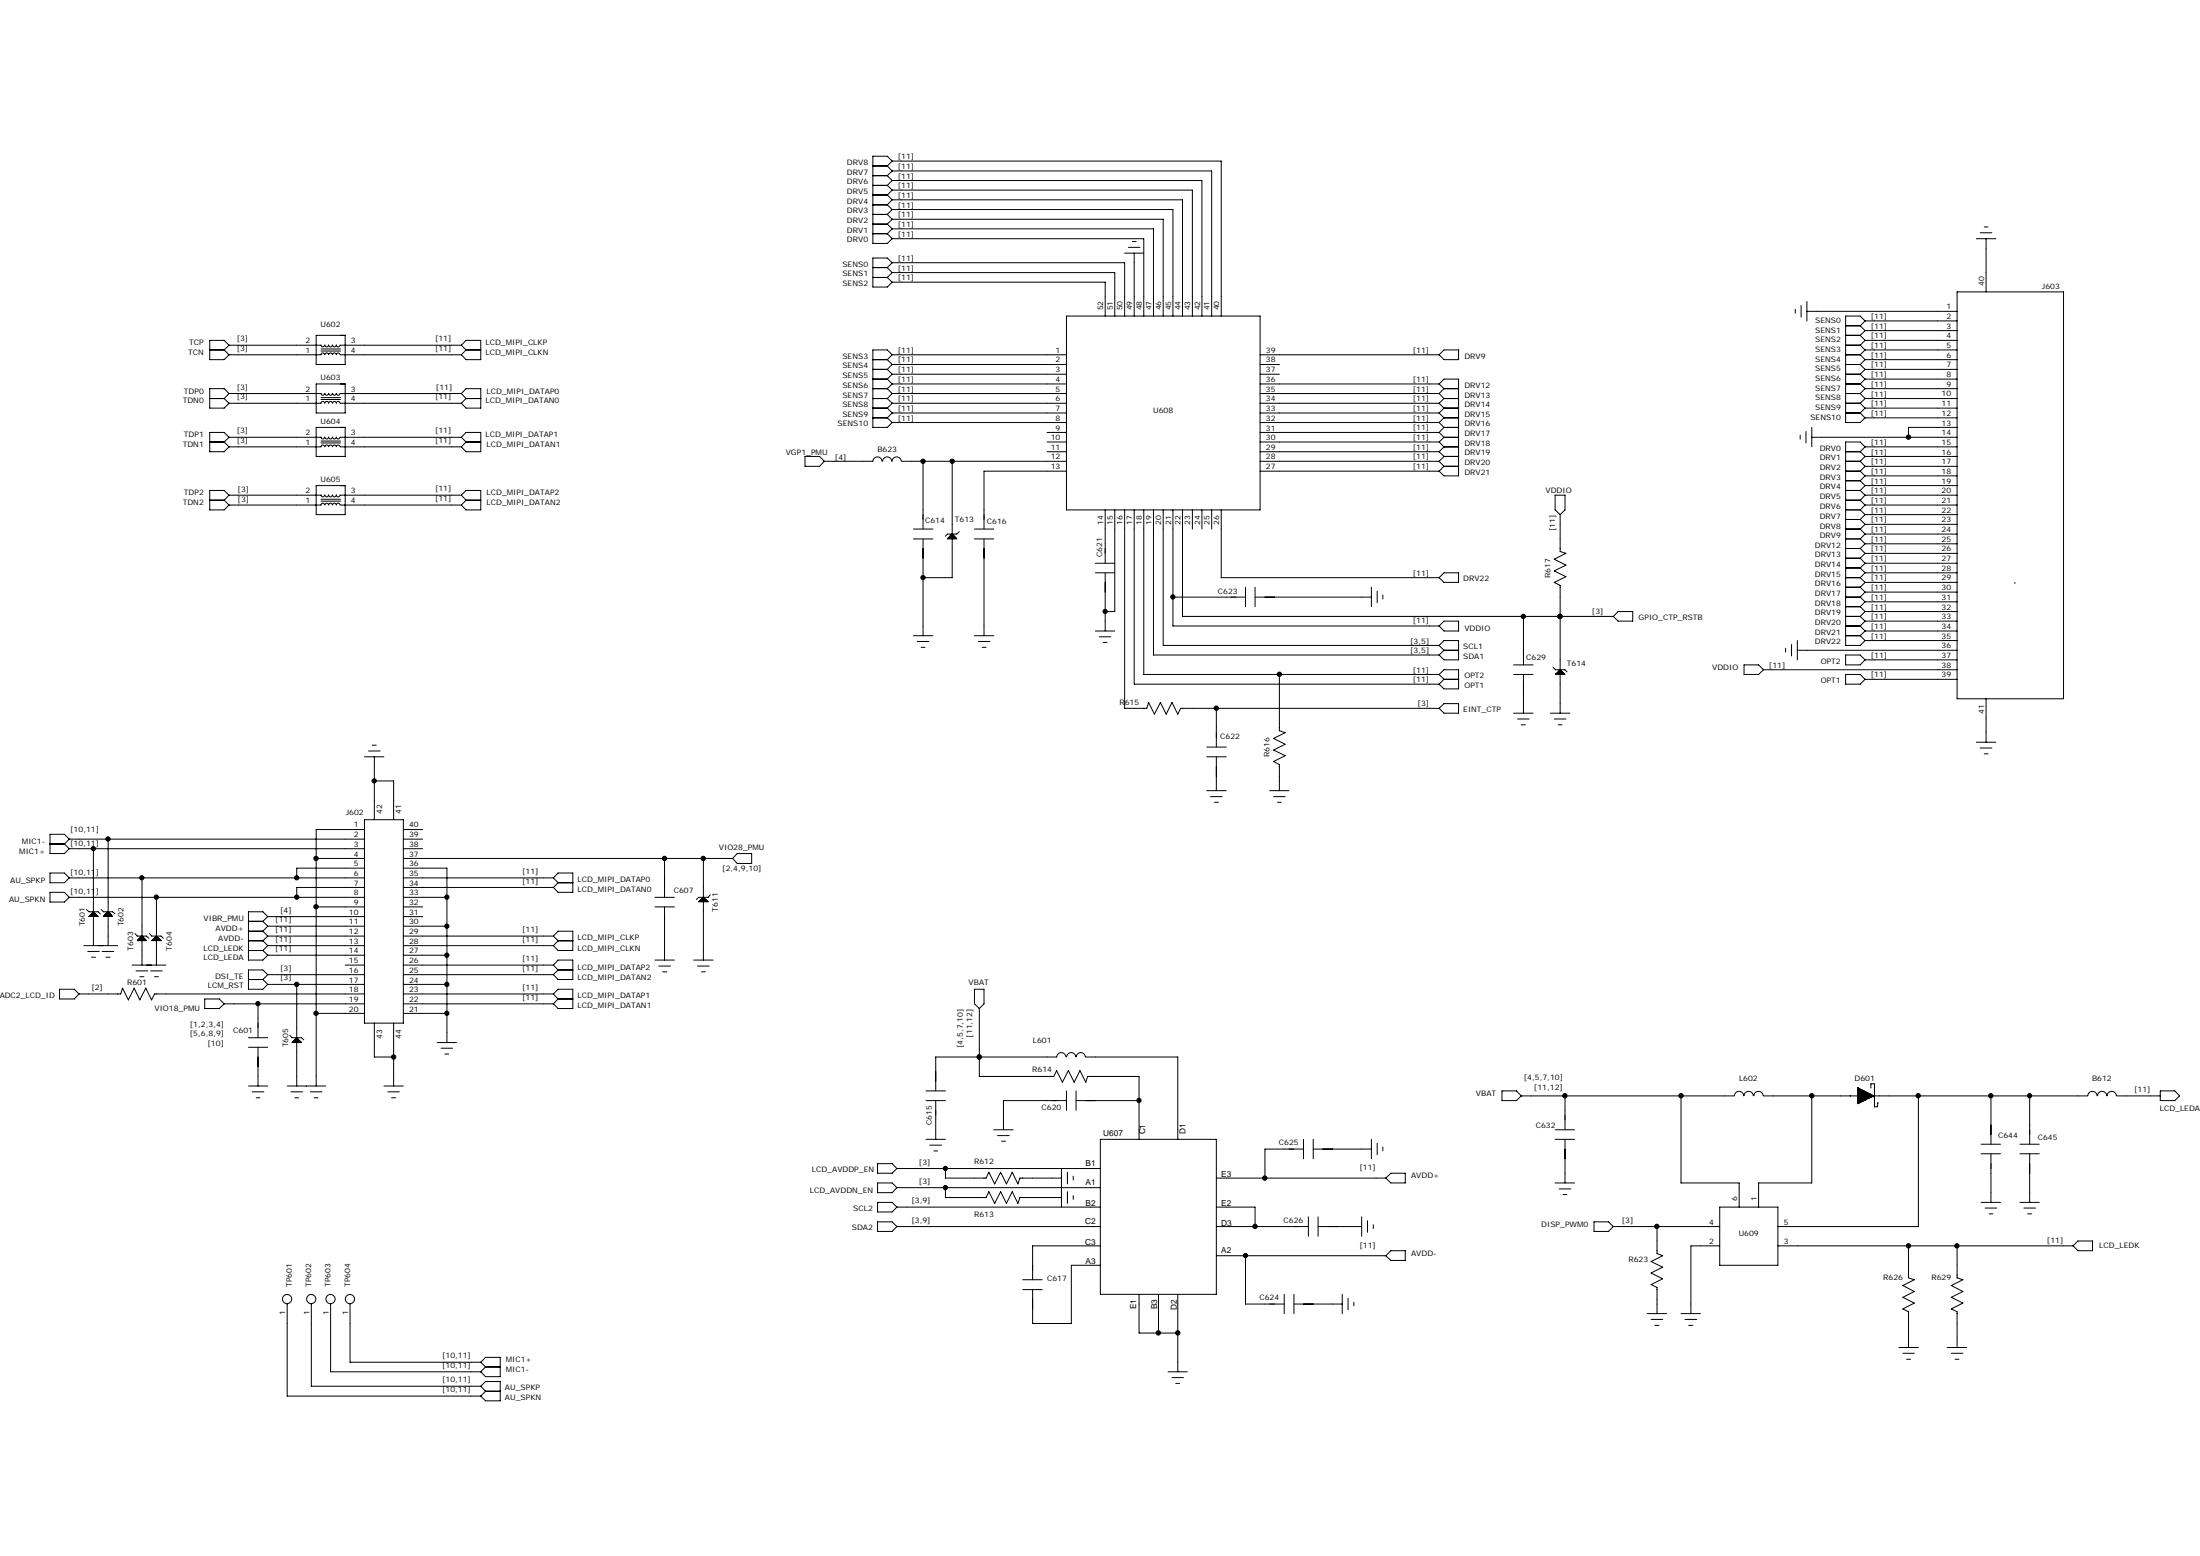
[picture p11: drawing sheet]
<svg xmlns="http://www.w3.org/2000/svg" width="297mm" height="210mm" viewBox="0 0 297 210" stroke-linecap="round" stroke-linejoin="round" font-family="sans-serif">
<g fill="none" stroke="#000" stroke-width=".14">
<path d="M117.9 37.4h1.9M117.9 36.1h1.9M117.9 31.5h1.9M117.9 30.2h1.9M117.9 28.9h1.9M117.9 27.6h1.9M117.9 26.3h1.9M117.9 25h1.9M117.9 23.7h1.9M117.9 22.4h1.9M119.8 37.4l.7 .7M119.8 36.1l.7 .7"/>
<path d="M119.8 31.5l.7 .7M119.8 30.2l.7 .7M119.8 28.9l.7 .7M119.8 27.6l.7 .7M119.8 26.3l.7 .7M119.8 25l.7 .7M119.8 23.7l.7 .7M119.8 22.4l.7 .7M120.5 38.1h28.7v4.6M120.5 36.8h30v5.9M120.5 35.5h31.3v7.2M120.5 32.2h33.9v10.5"/>
<path d="M120.5 30.9h35.2v11.8M120.5 29.6h36.6v13.1M120.5 28.3h37.9v14.4M120.5 27h39.2v15.7M120.5 25.7h40.5v17M120.5 24.4h41.8v18.3M120.5 23.1h43.1v19.6M120.5 21.7h44.4v21M120.5 21.7l-.7-.6h-1.9v11.8h1.9l.7-.7M120.5 35.5l-.7-.7h-1.9v3.9h1.9l.7-.6M120.5 36.8l-.7 .6M120.5 35.5l-.7 .6"/>
<path d="M120.5 30.9l-.7 .6M120.5 29.6l-.7 .6M120.5 28.3l-.7 .6M120.5 27l-.7 .6M120.5 25.7l-.7 .6M120.5 24.4l-.7 .6M120.5 23.1l-.7 .6M120.5 21.7l-.7 .7M151.8 34.2h2.6M152.4 33.4h1.5M152.9 32.6h.5M153.1 34.2v8.5"/>
<path d="M264.2 39.4h14.4v54.9h-14.4zM266.8 32.2h2.7M267.4 31.4h1.5M267.9 30.6h.5M268.2 32.2v7.2M28.3 59.6h2M28.3 47.2h2M28.3 53.8h2M30.3 47.2l.6 .7M30.3 53.8l.6 .6M30.3 59.6l.6 .7M30.9 59l-.6-.6h-2v2.6h2l.6-.7"/>
<path d="M30.9 46.6l-.6-.7h-2v2.6h2l.6-.6M30.9 53.1l-.6-.6h-2v2.6h2l.6-.7M30.9 46.6l-.6 .6M30.9 53.1l-.6 .7M30.9 59l-.6 .6M42.7 45.3h3.9v3.9h-3.9zM42.7 51.8h3.9v3.9h-3.9zM42.7 57.7h3.9v3.9h-3.9zM43.3 47.1h2.7M43.3 47.4h2.7M43.3 53.7h2.7M43.3 53.9h2.7"/>
<path d="M43.3 59.5h2.7M43.3 59.8h2.7M43.8 47.9l-.2-.3-.3 .3h-12.4M43.8 46.6l-.2 .2-.3-.2h-12.4M43.8 54.4l-.2-.2-.3 .2h-12.4M43.8 53.1l-.2 .2-.3-.2h-12.4M43.8 59l-.2 .2-.3-.2h-12.4M43.9 47.9l.2-.3 .3 .3M43.9 46.6l.2 .2 .3-.2M43.9 54.4l.2-.2 .3 .2M43.9 53.1l.2 .2 .3-.2M43.9 59l.2 .2 .3-.2"/>
<path d="M44.4 47.9l.2-.3 .3 .3M44.4 46.6l.2 .2 .3-.2M44.4 54.4l.2-.2 .3 .2M44.4 53.1l.2 .2 .3-.2M44.4 59l.2 .2 .3-.2M44.9 47.9l.2-.3 .3 .3M44.9 46.6l.2 .2 .3-.2M44.9 54.4l.2-.2 .3 .2M44.9 53.1l.2 .2 .3-.2M44.9 59l.2 .2 .3-.2M45.4 47.9l.3-.3 .2 .3M45.4 46.6l.3 .2 .2-.2"/>
<path d="M45.4 54.4l.3-.2 .2 .2M45.4 53.1l.3 .2 .2-.2M45.4 59l.3 .2 .2-.2M46 47.9h16.3M46 46.6h16.3M46 54.4h16.3M46 53.1h16.3M46 59h16.3M62.3 59l.6-.6h2v2.6h-2l-.6-.7M62.3 46.6l.6-.7h2v2.6h-2l-.6-.6M62.3 53.1l.6-.6h2v2.6h-2l-.6-.7M62.3 46.6l.6 .6"/>
<path d="M62.3 59l.6 .6M62.3 53.1l.6 .7M62.9 59.6h2M62.9 47.2h2M62.9 53.8h2M62.9 53.8l-.6 .6M62.9 47.2l-.6 .7M62.9 59.6l-.6 .7M117.9 48.5h1.9M117.9 49.8h1.9M117.9 51.2h1.9M117.9 52.5h1.9"/>
<path d="M117.9 53.8h1.9M117.9 55.1h1.9M117.9 56.4h1.9M119.8 48.5l.7 .7M119.8 49.8l.7 .7M119.8 51.2l.7 .6M119.8 52.5l.7 .6M119.8 53.8l.7 .6M119.8 55.1l.7 .6M119.8 56.4l.7 .6M120.5 49.2h23.5M120.5 47.9h23.5"/>
<path d="M120.5 55.7h23.5M120.5 51.8h23.5M120.5 54.4h23.5M120.5 53.1h23.5M120.5 47.9l-.7-.7h-1.9v10.5h1.9l.7-.7M120.5 50.5h23.5M120.5 57h23.5M120.5 47.9l-.7 .6M120.5 49.2l-.7 .6M120.5 50.5l-.7 .7M120.5 51.8l-.7 .7M120.5 53.1l-.7 .7"/>
<path d="M120.5 54.4l-.7 .7M120.5 55.7l-.7 .7M141.4 58.4h2.6M141.4 59.6h2.6M144 42.7h26.1v26.1h-26.1zM170.1 49.2h2.6M170.1 47.9h24.2M170.1 55.7h24.2M170.1 51.8h24.2M170.1 54.4h24.2M170.1 53.1h24.2M170.1 50.5h2.6"/>
<path d="M170.1 57h24.2M170.1 58.4h24.2M170.1 59.6h24.2M194.3 51.8l.7-.6h1.9v13h-1.9l-.7-.6M194.3 51.8l.7 .7M194.3 53.1l.7 .7M194.3 54.4l.7 .7M194.3 55.7l.7 .7M194.3 57l.7 .7M194.3 58.4l.7 .6M194.3 59.6l.7 .7M195 57.7h1.9"/>
<path d="M195 59h1.9M195 47.2h1.9v1.3h-1.9l-.7-.6zM195 52.5h1.9M195 53.8h1.9M195 55.1h1.9M195 56.4h1.9M195 52.5l-.7 .6M195 53.8l-.7 .6M195 55.1l-.7 .6M195 56.4l-.7 .6M195 57.7l-.7 .7M195 59l-.7 .6"/>
<path d="M242.4 41.7v.6M243.1 58.7v.6M243.2 41.2v1.6M243.8 58.2v1.6M244 42h20.2M244 40.7v2.6M244.6 59h19.6M244.6 57.7v2.6M249.2 49.2h2M249.2 45.3h2M249.2 47.9h2M249.2 46.6h2"/>
<path d="M249.2 55.7h2M249.2 51.8h2M249.2 54.4h2M249.2 53.1h2M249.2 50.5h2M249.2 44h2M251.2 55.7l.6 .7M251.2 54.4l.6 .7M251.2 53.1l.6 .7M251.2 51.8l.6 .7M251.2 50.5l.6 .7M251.2 49.2l.6 .6"/>
<path d="M251.2 47.9l.6 .6M251.2 46.6l.6 .6M251.2 45.3l.6 .6M251.2 44l.6 .6M251.8 43.3l-.6-.6h-2v14.3h2l.6-.6M251.8 43.3h12.4M251.8 44.6h12.4M251.8 45.9h12.4M251.8 47.2h12.4M251.8 48.5h12.4M251.8 49.8h12.4M251.8 51.2h12.4"/>
<path d="M251.8 52.5h12.4M251.8 53.8h12.4M251.8 55.1h12.4M251.8 56.4h12.4M251.8 55.1l-.6 .6M251.8 53.8l-.6 .6M251.8 52.5l-.6 .6M251.8 51.2l-.6 .6M251.8 49.8l-.6 .7M251.8 48.5l-.6 .7M251.8 47.2l-.6 .7M251.8 45.9l-.6 .7"/>
<path d="M251.8 44.6l-.6 .7M251.8 43.3l-.6 .7M264.2 57.7h-6.5v1.3M28.3 67.5h2M30.3 67.5l.6 .7M30.9 60.3h12.4M30.9 66.8h12.4M30.9 66.8l-.6-.6h-2v2.6h2l.6-.6M30.9 66.8l-.6 .7M42.7 65.5h3.9v3.9h-3.9zM43.3 60.3l.3-.3 .2 .3M43.3 66.8l.3 .3 .2-.3"/>
<path d="M43.3 67.4h2.7M43.3 67.6h2.7M43.8 68.1l-.2-.2-.3 .2-12.4 .1M43.9 60.3l.2-.3 .3 .3M43.9 68.1l.2-.2 .3 .2M43.9 66.8l.2 .3 .3-.3M44.4 60.3l.2-.3 .3 .3M44.4 68.1l.2-.2 .3 .2M44.4 66.8l.2 .3 .3-.3M44.9 60.3l.2-.3 .3 .3M44.9 68.1l.2-.2 .3 .2M44.9 66.8l.2 .3 .3-.3"/>
<path d="M45.4 60.3l.3-.3 .2 .3M45.4 68.1l.3-.2 .2 .2M45.4 66.8l.3 .3 .2-.3M46 60.3h16.3M46 68.2h16.3M46 66.8h16.3M62.3 66.8l.6-.6h2v2.6h-2l-.6-.6M62.3 66.8l.6 .7M62.9 67.5h2M62.9 67.5l-.6 .7M108.7 61.6h2l.6 .7-.6 .6h-2zM119.1 62.2a.62 .62 0 0 0-.6-.5 .62 .62 0 0 0-.6 .5l-6.6 .1"/>
<path d="M119.2 62.2a.62 .62 0 0 1 .6-.5 .62 .62 0 0 1 .6 .5M120.5 62.2a.62 .62 0 0 1 .6-.5 .62 .62 0 0 1 .6 .5M121.8 62.3h22.2M123.3 71.4h2.7M123.3 72.7h2.7M124.6 62.3v9.1M124.6 72.7v13.1M128 72.6h1.1v.1M128 72.6v.1M128.2 72.5h.7v.2M128.2 72.5v.2M128.3 72.3h.5v.4"/>
<path d="M128.3 72.3v.4M128.4 72.2h.3v.5M128.4 72.2v.5M128.6 72.1h.1M128.6 72.1l.6 .6h-1.3zM128.6 62.3v15.7h-4M129.5 71.8l-.3 .3h-1.3l-.3 .3M131.6 71.4h2.6M131.6 72.7h2.6M132.9 72.7v13.1M141.4 61h2.6M144 63.6h-11.1v7.8"/>
<path d="M147.9 76h2.6M147.9 77.3h2.6M149.2 68.8v7.2M149.2 77.3v7.9M150.5 68.8v13.7h-1.3M151.8 68.8v26.8h3l.3-.8 .8 1.6 .8-1.6 .8 1.6 .7-1.6 .8 1.6 .4-.8h34.9M153.1 68.8v23.5h41.2M154.4 68.8v22.2h39.9M155.7 68.8v19.6h38.6M157.1 68.8v18.3h37.2M158.4 68.8v15.7h35.9M159.7 68.8v14.4h58.1"/>
<path d="M161 68.8v2.6M162.3 68.8v2.6M163.6 68.8v2.6M164.9 68.8v9.2h29.4M168.2 79.2v2.7M169.5 79.2v2.7M170.1 61h24.2M170.1 62.3h24.2M170.1 63.6h24.2M185.2 79.2v2.7M185.9 79.8v1.5M194.3 61l.7 .6"/>
<path d="M194.3 62.3l.7 .6M195 61.6h1.9M195 60.3h1.9M195 77.3h1.9v1.3h-1.9l-.7-.6zM195 62.9h1.9M195 60.3l-.7 .7M195 61.6l-.7 .7M195 62.9l-.7 .7M210 66.8h1.3v2l-.7 .6-.6-.6zM210.6 69.4v5l.8 .3-1.6 .8 1.6 .8-1.6 .7 1.6 .8-1.6 .8 .8 .4v17.2M249.2 68.8h2M249.2 61h2"/>
<path d="M249.2 62.3h2M249.2 63.6h2M249.2 71.4h2M249.2 72.7h2M249.2 67.5h2M249.2 66.2h2M249.2 78h2M249.2 74h2M249.2 75.3h2M249.2 76.6h2M249.2 79.2h2M249.2 64.9h2"/>
<path d="M249.2 70.1h2M251.2 72.7l.6 .7M251.2 74l.6 .7M251.2 75.3l.6 .7M251.2 76.6l.6 .7M251.2 78l.6 .6M251.2 79.2l.6 .7M251.2 61l.6 .6M251.2 62.3l.6 .6M251.2 63.6l.6 .6M251.2 64.9l.6 .6M251.2 66.2l.6 .6"/>
<path d="M251.2 67.5l.6 .7M251.2 68.8l.6 .6M251.2 70.1l.6 .7M251.2 71.4l.6 .7M251.8 61.6h12.4M251.8 60.3h12.4M251.8 69.4h12.4M251.8 65.5h12.4M251.8 68.2h12.4M251.8 66.8h12.4M251.8 60.3l-.6-.7h-2v27.5h2l.6-.7M251.8 72.1h12.4"/>
<path d="M251.8 76h12.4M251.8 77.3h12.4M251.8 62.9h12.4M251.8 64.2h12.4M251.8 70.8h12.4M251.8 73.4h12.4M251.8 74.7h12.4M251.8 78.6h12.4M251.8 79.9h12.4M251.8 73.4l-.6 .6M251.8 74.7l-.6 .6M251.8 76l-.6 .6"/>
<path d="M251.8 77.3l-.6 .7M251.8 78.6l-.6 .6M251.8 79.9l-.6 .7M251.8 60.3l-.6 .7M251.8 61.6l-.6 .7M251.8 62.9l-.6 .7M251.8 64.2l-.6 .7M251.8 65.5l-.6 .7M251.8 66.8l-.6 .7M251.8 68.2l-.6 .6M251.8 69.4l-.6 .7M251.8 70.8l-.6 .6"/>
<path d="M251.8 72.1l-.6 .6M272.1 78.6h.1M123.3 85.8h2.7M123.8 86.6h1.6M124.4 87.4h.5M131.6 85.8h2.6M132.1 86.6h1.5M132.6 87.4h.5M147.9 85.2h2.6M148.4 85.9h1.6M148.9 86.7h.6M158.4 80.6h9.8"/>
<path d="M164.2 95.6v5.2M169.5 80.6h15.7M172.7 91v7.6l.8 .3-1.5 .8 1.5 .7-1.5 .8 1.5 .8-1.5 .8 .7 .4v3.5M186.7 80.3v.5M194.3 91l.7-.6h1.9v2.6h-1.9l-.7-.7M194.3 87.1l.7-.7h1.9v2.6h-1.9l-.7-.6M194.3 95.6l.7-.6h1.9v1.2h-1.9zM194.3 87.1l.7 .7M194.3 91l.7 .7M195 83.8h1.9v1.4h-1.9l-.7-.7zM195 87.8h1.9M195 91.7h1.9"/>
<path d="M195 87.8l-.7 .6M195 91.7l-.7 .6M204.4 91h2.6M204.4 89.7h2.6M204.4 96.2h2.6M204.9 97h1.6M205.4 97.8h.5M205.7 83.2v6.5M205.7 91v5.2M209.3 96.2h2.7M209.7 90l.3 .4h1.3l.3 .3M209.8 97h1.6"/>
<path d="M210 91l.6-.6 .7 .6zM210.1 91v-.1h1.1v.1M210.3 91v-.2h.7v.2M210.4 91v-.4h.5v.4M210.4 97.8h.5M210.5 91v-.5h.3v.5M210.6 90.4h.1M218.5 82.5h1.9v1.3h-1.9l-.7-.6zM235.5 89.7h1.9l.7 .7-.7 .6h-1.9zM238.1 90.4h26.1M241.1 87.5v.5M241.9 87v1.5"/>
<path d="M242.7 87.8h21.5M242.7 86.4v2.6M249.2 91h2l.6 .7-.6 .6h-2zM249.2 88.4h2l.6 .6-.6 .7h-2zM249.2 80.6h2M249.2 85.8h2M249.2 83.2h2M249.2 81.9h2M249.2 84.5h2M251.2 80.6l.6 .6M251.2 81.9l.6 .6M251.2 83.2l.6 .6"/>
<path d="M251.2 84.5l.6 .7M251.2 85.8l.6 .6M251.8 81.2h12.4M251.8 82.5h12.4M251.8 83.8h12.4M251.8 85.2h12.4M251.8 86.4h12.4M251.8 89h12.4M251.8 91.7h12.4M251.8 81.2l-.6 .7M251.8 82.5l-.6 .7M251.8 83.8l-.6 .7"/>
<path d="M251.8 85.2l-.6 .6M268.2 94.3v5.9M6.7 117.8h2l.7 .7-.7 .6h-2zM6.7 113.9h2M8.7 113.9l.7 .6M9.4 113.2h39.8M9.4 114.5h39.8M9.4 118.5h39.8M9.4 113.2l-.7 .7M9.4 113.2l-.7-.6h-2v2.6h2l.7-.7M12.6 114.5v13.1M14.6 113.2v14.4"/>
<path d="M19.2 118.5v11.7M42.7 115.8h6.5M49.2 117.2h-9.1v1.3M49.2 119.8h-9.1v1.3M49.2 112h-6.5v34.6M49.2 110.6h5.3v27.5h-5.3zM49.2 102.1h2.6M49.8 101.3h1.5M50.3 100.6h.5M50.5 105.4h2.6v5.2M50.5 102.1v8.5M54.5 117.2h5.8v7.8"/>
<path d="M54.5 112h2.6M54.5 113.2h2.6M54.5 114.5h2.6M54.5 115.8h44.4M54.5 118.5h20.2M54.5 119.8h20.2M74.7 118.5l.7-.7h1.9v2.6h-1.9l-.7-.6M74.7 118.5l.7 .6M75.4 119.1h1.9M75.4 119.1l-.7 .7M89.7 115.8v5.3M95 115.8v5.9"/>
<path d="M99.5 115.2h2v1.3h-2l-.6-.7zM162.9 100.8h2.7M162.9 102.1h2.7M162.9 106.7h2.7M163.4 107.5h1.6M164 108.3h.5M164.2 102.1v4.6M171.4 106.7h2.6M172 107.5h1.5M172.5 108.3h.5M266.8 100.2h2.7M267.4 100.9h1.5"/>
<path d="M267.9 101.7h.5M6.7 120.4h2l.7 .7-.7 .6h-2zM8 133.5h2l.7 .6-.7 .7h-2zM9.4 121.1h39.8M10.7 134.1h5.6l.2-.8 .8 1.6 .8-1.6 .8 1.6 .8-1.6 .8 1.6 .4-.8h28.3M11.3 127.6h4.6M11.7 122.7l.3 .3h1.2l.3 .3M11.9 128.4h1.5M12.1 123.7v-.1h1v.1M12.2 123.7v-.3h.8v.3M12.4 123.7v-.4h.5v.4M12.4 129.2h.5"/>
<path d="M12.5 123.7v-.5h.3v.5M12.6 123h.1M12.6 123l.6 .7h-1.2zM13.6 122.7l.4 .3h1.2l.3 .3M13.8 128.4h1.6M14 123.7l.6-.7 .6 .7zM14.1 123.7v-.1h1v.1M14.2 123.7v-.3h.8v.3M14.3 123.7v-.4h.6v.4M14.3 129.2h.6M14.4 123.7v-.5h.3v.5M14.6 123h.1"/>
<path d="M17.8 130.2h4.6M18.2 126l.3 .3h1.3l.3 .3M18.4 131h1.6M18.5 126.9l.7-.6 .6 .6zM18.6 126.9v-.1h1.1v.1M18.8 126.9v-.2h.8v.2M18.9 126.9v-.3h.5v.3M18.9 131.8h.5M19 126.9v-.5h.3v.5M19.2 126.3h.1M20.2 126l.3 .3h1.3l.3 .3M20.3 131h1.6"/>
<path d="M20.5 126.9l.6-.6 .7 .6zM20.6 126.9v-.1h1v.1M20.7 126.9v-.2h.8v.2M20.9 126.9v-.3h.5v.3M20.9 131.8h.5M21 126.9v-.5h.2v.5M21.1 126.3h.1M21.1 121.1v9.1M27.6 134.8h2l.7 .7-.7 .6h-2zM30.3 135.5h18.9M33.5 127h2M33.5 132.2h2"/>
<path d="M33.5 128.3h2M33.5 125.7h2M33.5 124.3h2M34.8 135.5v4.5M35.5 132.2l.6 .6M35.5 124.3l.6 .7M35.5 125.7l.6 .6M35.5 127l.6 .6M35.5 128.3l.6 .6M36.1 123.7h13.1M36.1 125h13.1M36.1 126.3h13.1"/>
<path d="M36.1 127.6h13.1M36.1 128.9h13.1M36.1 131.5h13.1M36.1 132.8h13.1M36.1 123.7l-.6-.7h-2v6.6h2l.6-.7M36.1 131.5l-.6-.6h-2v2.6h2l.6-.7M36.1 131.5l-.6 .7M36.1 123.7l-.6 .6M36.1 125l-.6 .7M36.1 126.3l-.6 .7M36.1 127.6l-.6 .7M39.1 139.7l.3 .3h1.3l.3 .3"/>
<path d="M40.1 132.8v13.8M42.7 122.4h6.5M42.7 136.8h6.5M46.6 130.2h2.6M50.5 138.1v4.5h2.6M53.1 138.1v8.5M54.5 122.4h2.6M54.5 121.1h5.8M54.5 134.1h20.2M54.5 123.7h2.6M54.5 125h5.8M54.5 126.3h20.2"/>
<path d="M54.5 127.6h20.2M54.5 128.9h5.8M54.5 130.2h20.2M54.5 131.5h20.2M54.5 132.8h5.8M54.5 135.5h20.2M54.5 136.8h5.8M60.3 125v15.7M74.7 130.2l.7-.6h1.9v2.6h-1.9l-.7-.7M74.7 126.3l.7-.6h1.9v2.6h-1.9l-.7-.7M74.7 134.1l.7-.6h1.9v2.6h-1.9l-.7-.6M74.7 130.2l.7 .7"/>
<path d="M74.7 126.3l.7 .7M74.7 134.1l.7 .7M75.4 127h1.9M75.4 130.9h1.9M75.4 130.9l-.7 .6M75.4 127l-.7 .6M75.4 134.8h1.9M75.4 134.8l-.7 .7M88.4 122.4h2.7M88.4 121.1h2.7M88.4 129.6h2.7M88.9 130.4h1.6"/>
<path d="M89.5 131.1h.5M89.7 122.4v7.2M93.7 129.6h2.6M94.2 130.4h1.6M94.3 121.7l.7-.6 .6 .6zM94.5 121.6h1v.1M94.5 121.6v.1M94.6 121.5h.8v.2M94.6 121.4v.3M94.7 121.3h.5v.4M94.7 121.3v.4M94.7 131.1h.5"/>
<path d="M94.8 121.2h.3v.5M94.8 121.2v.5M95 121.1h.1M95 121.7v7.9M95.9 120.8l-.3 .3h-1.3l-.3 .3M131.6 133.5h1.3v2l-.7 .6-.6-.6zM132.2 136.1v9.2h10.1l.4-.8 .7 1.5 .8-1.5 .8 1.5 .8-1.5 .8 1.5 .3-.7h6.9v8.5M33.5 140h2.6M33.5 141.3h2.6M33.5 146.6h2.6M34.1 147.3h1.5M34.6 148.1h.5"/>
<path d="M34.8 141.3v5.3M38.8 146.6h5.2M39.3 147.3h1.5M39.5 140.7v-.2h1.1v.2M39.7 140.7v-.3h.7v.3M39.8 140.7v-.4h.5v.4M39.8 148.1h.5M39.9 140.7v-.5h.3v.5M40.1 140h.1M40.1 140l.6 .7h-1.3zM41.9 147.3h1.6M42.4 148.1h.5"/>
<path d="M51.8 146.6h2.7M52.4 147.3h1.5M52.9 148.1h.5M59 140.7h2.6M59.6 141.5h1.5M60.1 142.2h.5M118.5 159.6h2l.6 .7-.6 .7h-2zM118.5 157h2l.6 .7-.6 .6h-2zM121.1 157.7h27.5M125 153.8h2.7M125 148.5h2.7M125 147.2h2.7"/>
<path d="M125.5 154.5h1.6M126.1 155.3h.5M126.3 148.5v5.3M127.7 157.7v1.3h5.4l.4-.8 .8 1.6 .8-1.6 .8 1.6 .8-1.6 .7 1.6 .3-.8h5.6M134.2 152.5h2.6M134.7 153.2h1.6M135.2 154h.6M142.7 142.6h-16.4v4.6M142.7 142.6a.62 .62 0 0 1 .6-.6 .62 .62 0 0 1 .6 .6M143.3 157.7v5.2M144 148.5h-8.5v4M144 147.2v2.6"/>
<path d="M144 142.6a.62 .62 0 0 1 .6-.6 .62 .62 0 0 1 .6 .6M144.1 158.2v1.6M144.9 158.7v.5M145.3 148.5h8.5M145.3 147.2v2.6M145.3 142.6a.62 .62 0 0 1 .6-.6 .62 .62 0 0 1 .6 .6M146.6 142.6h12.4v11.2M148.6 153.8h15.6v20.9h-15.6zM164.2 159h22.9M176 155.1h-5.2v3.9M176 153.8v2.6M177.3 155.1h7.9"/>
<path d="M177.3 153.8v2.6M185.2 153.8v2.6M185.9 154.3v1.5M186.7 154.8v.5M187.1 159l.7-.7h1.9v1.3h-1.9zM202.8 147.2h1.9l.7 .7-.7 .6h-1.9zM205.4 147.9h28.8M210 152.5h2.6M210 153.8h2.6M210 159.6h2.6M211.3 147.9v4.6M211.3 153.8v5.8"/>
<path d="M227 147.9v11.7h7.8v3.3M234.2 147.9a.63 .63 0 0 1 .6-.6 .63 .63 0 0 1 .6 .6M235.5 147.9a.63 .63 0 0 1 .6-.6 .63 .63 0 0 1 .6 .6M236.8 147.9a.63 .63 0 0 1 .6-.6 .63 .63 0 0 1 .7 .6M238.1 147.9h12.7M244.6 147.9v11.7h-7.2v3.3M252.9 147.9h.8M253 146.3h-.4v.5M253.1 146.3v3.1M253.6 148.8h-.1v.6h-.3M259 147.9v17.6h-19M267.5 155.7h2.6"/>
<path d="M267.5 154.4h2.6M268.8 147.9v6.5M268.8 155.7v6.6M272.7 155.7h2.6M272.7 154.4h2.6M274 147.9v6.5M274 155.7v6.6M283.1 147.9a.63 .63 0 0 0-.6-.6 .63 .63 0 0 0-.6 .6h-28.1M283.2 147.9a.63 .63 0 0 1 .6-.6 .63 .63 0 0 1 .7 .6M284.5 147.9a.63 .63 0 0 1 .6-.6 .63 .63 0 0 1 .6 .6M285.8 147.9h5.9M291.7 147.2h1.9l.7 .7-.7 .6h-1.9z"/>
<path d="M38.8 176v12.4h26.1M42 176v11.1h22.9M44.6 176v9.1h20.3M47.3 176v7.8h17.6M118.5 162.3h2l.6 .6-.6 .7h-2zM118.5 164.9h2l.6 .6-.6 .7h-2zM121.1 162.9h27.5M121.1 165.5h27.5M121.1 160.3h27.5M127.7 160.3v1.3h5.4l.4-.8 .8 1.6 .8-1.6 .8 1.6 .8-1.6 .7 1.6 .3-.8h5.6M138.1 172.7h2.6M138.1 174h2.6"/>
<path d="M144.1 160.8v1.6M144.9 161.4v.5M148.6 170.8h-4v7.8h-5.2v-4.6M148.6 168.1h-9.2v4.6M153.8 174.7v5.2h5.2M156.4 174.7v5.2M159 174.7v10.4M164.2 165.5h12.5M164.2 162.9h5.3v2.6M164.2 169.5h22.9M168.2 169.5v6.5h5.2M173.4 174.7v2.6"/>
<path d="M174.7 176h6.5M174.7 174.7v2.6M176.7 164.2v2.6M178 165.5h5.9M178 164.2v2.6M181.2 174.7v2.6M182 175.2v1.6M182.8 175.7v.5M183.9 164.2v2.6M184.6 164.7v1.6M185.4 165.3v.5M187.8 168.8h1.9v1.3h-1.9l-.7-.6z"/>
<path d="M210.5 160.4h1.6M211 161.2h.6M215.2 164.9h2l.6 .6-.6 .7h-2zM217.8 165.5h14.4M222.4 177.3h2.6M222.9 178.1h1.6M223.4 178.9h.6M223.7 165.5v3.7l.8 .3-1.6 .7 1.6 .8-1.6 .8 1.6 .8-1.6 .8 .8 .3v3.6M227 177.3h2.6M227.5 178.1h1.6M228 178.9h.6M232.2 162.9h7.8v7.9h-7.8z"/>
<path d="M232.2 168.1h-3.9v9.2M240 168.1h39.9M257.7 168.1v4.3l.8 .3-1.6 .8 1.6 .8-1.6 .8 1.6 .8-1.6 .7 .8 .4v4.8M264.2 168.1v4.3l.8 .3-1.5 .8 1.5 .8-1.5 .8 1.5 .8-1.5 .7 .7 .4v4.8M267.5 162.3h2.6M268 163h1.6M268.6 163.8h.5M272.7 162.3h2.6M273.3 163h1.5M273.8 163.8h.5M280.6 167.5h1.9v1.3h-1.9l-.7-.7zM64.9 183.8l.6 .7"/>
<path d="M64.9 183.8l.6-.6h2v2.6h-2l-.6-.7M64.9 187.1l.6-.7h2v2.6h-2l-.6-.6M64.9 187.1l.6 .6M65.5 184.5h2M65.5 184.5l-.6 .6M65.5 187.7h2M65.5 187.7l-.6 .7M157.7 185.1h2.6M158.2 185.9h1.6M158.7 186.7h.6M256.4 181.8h2.6M256.9 182.6h1.6"/>
<path d="M257.4 183.4h.6M262.9 181.8h2.6M263.5 182.6h1.5M264 183.4h.5"/>
<circle cx="38.8" cy="175.3" r=".62"/>
<circle cx="42" cy="175.3" r=".62"/>
<circle cx="44.6" cy="175.3" r=".62"/>
<circle cx="47.3" cy="175.3" r=".62"/>
</g>
<g fill="none" stroke="#000" stroke-width=".17">
<path d="M250.8 146.8l2.1 1.1-2.1 1zM250.8 148.8h.4M250.8 148.6h.7M250.8 148.4h1.1M250.8 148.2h1.4M250.8 148h1.8M250.8 147.8h2.1M250.8 147.7h1.8M250.8 147.5h1.4M250.8 147.3h1v1.1M250.8 147.1h.6M250.8 146.9h.3"/>
<path d="M250.9 146.8v2.1M251.1 147v1.8M251.3 147v1.7M251.5 147.2v1.4M251.6 147.2v1.3M252 147.4v.9M252.2 147.5v.7M252.4 147.6v.6M252.6 147.7v.4M252.7 147.8v.2M252.9 147.9h.1"/>
</g>
<g fill="#000" stroke="#000" stroke-width=".14">
<circle cx="257.7" cy="59" r=".3"/>
<circle cx="124.6" cy="62.2" r=".3"/>
<circle cx="124.6" cy="77.9" r=".29"/>
<circle cx="128.6" cy="62.2" r=".3"/>
<circle cx="149.2" cy="82.5" r=".29"/>
<circle cx="158.3" cy="80.6" r=".29"/>
<circle cx="164.2" cy="95.6" r=".3"/>
<circle cx="172.7" cy="91" r=".3"/>
<circle cx="205.7" cy="83.2" r=".3"/>
<circle cx="210.6" cy="83.2" r=".3"/>
<circle cx="12.6" cy="114.5" r=".29"/>
<circle cx="14.6" cy="113.2" r=".3"/>
<circle cx="19.2" cy="118.5" r=".29"/>
<circle cx="40.1" cy="118.5" r=".29"/>
<circle cx="42.7" cy="115.8" r=".3"/>
<circle cx="50.5" cy="105.4" r=".29"/>
<circle cx="89.7" cy="115.8" r=".3"/>
<circle cx="95" cy="115.8" r=".3"/>
<circle cx="21.1" cy="121.1" r=".29"/>
<circle cx="34.8" cy="135.4" r=".29"/>
<circle cx="40.1" cy="121.1" r=".3"/>
<circle cx="40.1" cy="132.8" r=".3"/>
<circle cx="42.7" cy="122.4" r=".3"/>
<circle cx="42.7" cy="136.7" r=".29"/>
<circle cx="60.3" cy="125" r=".29"/>
<circle cx="60.3" cy="121.1" r=".29"/>
<circle cx="60.3" cy="132.8" r=".29"/>
<circle cx="60.3" cy="128.9" r=".29"/>
<circle cx="60.3" cy="136.7" r=".29"/>
<circle cx="53.1" cy="142.6" r=".3"/>
<circle cx="127.6" cy="157.7" r=".29"/>
<circle cx="132.2" cy="142.6" r=".29"/>
<circle cx="153.8" cy="148.5" r=".29"/>
<circle cx="170.8" cy="159" r=".3"/>
<circle cx="211.3" cy="147.9" r=".3"/>
<circle cx="227" cy="147.9" r=".3"/>
<circle cx="244.6" cy="147.9" r=".3"/>
<circle cx="259" cy="147.9" r=".3"/>
<circle cx="268.8" cy="147.9" r=".3"/>
<circle cx="274" cy="147.9" r=".29"/>
<circle cx="127.6" cy="160.3" r=".29"/>
<circle cx="156.4" cy="179.9" r=".3"/>
<circle cx="159" cy="179.9" r=".3"/>
<circle cx="168.2" cy="169.4" r=".3"/>
<circle cx="169.5" cy="165.5" r=".3"/>
<circle cx="223.7" cy="165.5" r=".3"/>
<circle cx="257.7" cy="168.1" r=".3"/>
<circle cx="264.2" cy="168.1" r=".3"/>
</g>
<g font-size="1.1">
<text x="148.9" y="153.2">U607</text>
<text x="154.6" y="153.1" transform="rotate(-90 154.6 153.1)">C1</text>
<text x="160.1" y="153" transform="rotate(-90 160.1 153)">D1</text>
<text x="146.6" y="159.9">A1</text>
<text x="146.6" y="157.3">B1</text>
<text x="164.9" y="158.9">E3</text>
<text x="146.5" y="168">C3</text>
<text x="146.5" y="165.1">C2</text>
<text x="146.6" y="162.8">B2</text>
<text x="164.9" y="162.8">E2</text>
<text x="164.9" y="165.4">D3</text>
<text x="146.6" y="170.6">A3</text>
<text x="164.9" y="169">A2</text>
<text x="153.4" y="176.7" transform="rotate(-90 153.4 176.7)">E1</text>
<text x="156.2" y="176.7" transform="rotate(-90 156.2 176.7)">B3</text>
<text x="158.9" y="176.7" transform="rotate(-90 158.9 176.7)">D2</text>
</g>
<g font-size="1">
<text x="114.4" y="23.6">DRV7</text>
<text x="114.4" y="22.3">DRV8</text>
<text x="121.2" y="22.8">[11]</text>
<text x="121.2" y="21.5">[11]</text>
<text x="114.4" y="28.8">DRV3</text>
<text x="114.4" y="27.5">DRV4</text>
<text x="114.4" y="26.2">DRV5</text>
<text x="114.4" y="24.9">DRV6</text>
<text x="121.2" y="29.3">[11]</text>
<text x="121.2" y="28">[11]</text>
<text x="121.2" y="26.7">[11]</text>
<text x="121.2" y="25.4">[11]</text>
<text x="121.2" y="24.1">[11]</text>
<text x="113.7" y="36">SENS0</text>
<text x="114.4" y="32.7">DRV0</text>
<text x="114.4" y="31.4">DRV1</text>
<text x="114.4" y="30.1">DRV2</text>
<text x="121.2" y="35.2">[11]</text>
<text x="121.2" y="31.9">[11]</text>
<text x="121.2" y="30.6">[11]</text>
<text x="113.7" y="38.6">SENS2</text>
<text x="113.7" y="37.3">SENS1</text>
<text x="121.2" y="37.8">[11]</text>
<text x="121.2" y="36.5">[11]</text>
<text x="148.9" y="41.9" transform="rotate(-90 148.9 41.9)">52</text>
<text x="150.3" y="41.9" transform="rotate(-90 150.3 41.9)">51</text>
<text x="151.6" y="41.9" transform="rotate(-90 151.6 41.9)">50</text>
<text x="152.9" y="41.9" transform="rotate(-90 152.9 41.9)">49</text>
<text x="154.2" y="41.9" transform="rotate(-90 154.2 41.9)">48</text>
<text x="155.5" y="41.9" transform="rotate(-90 155.5 41.9)">47</text>
<text x="156.8" y="41.9" transform="rotate(-90 156.8 41.9)">46</text>
<text x="158.1" y="41.9" transform="rotate(-90 158.1 41.9)">45</text>
<text x="159.4" y="41.9" transform="rotate(-90 159.4 41.9)">44</text>
<text x="160.7" y="41.9" transform="rotate(-90 160.7 41.9)">43</text>
<text x="162" y="41.9" transform="rotate(-90 162 41.9)">42</text>
<text x="163.3" y="41.9" transform="rotate(-90 163.3 41.9)">41</text>
<text x="164.6" y="41.9" transform="rotate(-90 164.6 41.9)">40</text>
<text x="262.8" y="41.7">1</text>
<text x="267.9" y="38.6" transform="rotate(-90 267.9 38.6)">40</text>
<text x="275.7" y="39">J603</text>
<text x="25.4" y="47.9">TCN</text>
<text x="25.5" y="46.6">TCP</text>
<text x="32" y="47.4">[3]</text>
<text x="32" y="46">[3]</text>
<text x="41.3" y="47.6">1</text>
<text x="41.3" y="46.3">2</text>
<text x="43.3" y="44.1">U602</text>
<text x="47.4" y="47.6">4</text>
<text x="47.4" y="46.3">3</text>
<text x="58.7" y="47.4">[11]</text>
<text x="58.7" y="46">[11]</text>
<text x="65.5" y="46.6">LCD_MIPI_CLKP</text>
<text x="65.5" y="47.9">LCD_MIPI_CLKN</text>
<text x="121.2" y="47.6">[11]</text>
<text x="142.5" y="47.6">1</text>
<text x="170.9" y="47.6">39</text>
<text x="190.8" y="47.6">[11]</text>
<text x="245.1" y="47.5">SENS3</text>
<text x="245.1" y="46.2">SENS2</text>
<text x="245.1" y="44.9">SENS1</text>
<text x="245.1" y="43.6">SENS0</text>
<text x="252.6" y="47">[11]</text>
<text x="252.6" y="45.7">[11]</text>
<text x="252.6" y="44.3">[11]</text>
<text x="252.6" y="43.1">[11]</text>
<text x="262.8" y="43.1">2</text>
<text x="262.8" y="44.3">3</text>
<text x="262.8" y="45.7">4</text>
<text x="262.8" y="47">5</text>
<text x="24.8" y="53.1">TDP0</text>
<text x="32" y="53.9">[3]</text>
<text x="32" y="52.6">[3]</text>
<text x="41.3" y="52.9">2</text>
<text x="43.3" y="51.3">U603</text>
<text x="47.4" y="52.9">3</text>
<text x="58.7" y="53.9">[11]</text>
<text x="58.9" y="52.6">[11]</text>
<text x="65.7" y="53.1">LCD_MIPI_DATAP0</text>
<text x="113.7" y="48.4">SENS3</text>
<text x="113.7" y="49.7">SENS4</text>
<text x="113.7" y="51">SENS5</text>
<text x="113.7" y="52.3">SENS6</text>
<text x="113.7" y="53.7">SENS7</text>
<text x="121.2" y="48.9">[11]</text>
<text x="121.2" y="50.2">[11]</text>
<text x="121.2" y="51.5">[11]</text>
<text x="121.2" y="52.9">[11]</text>
<text x="142.5" y="48.9">2</text>
<text x="142.5" y="50.2">3</text>
<text x="142.5" y="51.5">4</text>
<text x="142.5" y="52.9">5</text>
<text x="170.9" y="52.9">35</text>
<text x="170.9" y="51.5">36</text>
<text x="170.9" y="50.2">37</text>
<text x="170.9" y="48.9">38</text>
<text x="190.8" y="51.5">[11]</text>
<text x="190.8" y="52.9">[11]</text>
<text x="197.7" y="48.4">DRV9</text>
<text x="197.7" y="52.3">DRV12</text>
<text x="197.7" y="53.7">DRV13</text>
<text x="245.1" y="52.7">SENS7</text>
<text x="245.1" y="51.4">SENS6</text>
<text x="245.1" y="50.1">SENS5</text>
<text x="245.1" y="48.8">SENS4</text>
<text x="252.6" y="53.5">[11]</text>
<text x="252.6" y="52.2">[11]</text>
<text x="252.6" y="50.9">[11]</text>
<text x="252.6" y="49.6">[11]</text>
<text x="252.6" y="48.3">[11]</text>
<text x="262.1" y="53.5">10</text>
<text x="262.8" y="48.3">6</text>
<text x="262.8" y="49.6">7</text>
<text x="262.8" y="50.9">8</text>
<text x="262.8" y="52.2">9</text>
<text x="24.7" y="54.4">TDN0</text>
<text x="24.8" y="59">TDP1</text>
<text x="32" y="59.8">[3]</text>
<text x="32" y="58.5">[3]</text>
<text x="41.3" y="54.2">1</text>
<text x="41.3" y="58.7">2</text>
<text x="43.3" y="57.2">U604</text>
<text x="47.4" y="54.2">4</text>
<text x="47.4" y="58.7">3</text>
<text x="58.7" y="58.5">[11]</text>
<text x="58.7" y="59.8">[11]</text>
<text x="65.5" y="54.4">LCD_MIPI_DATAN0</text>
<text x="65.5" y="59">LCD_MIPI_DATAP1</text>
<text x="113.1" y="57.6">SENS10</text>
<text x="113.7" y="54.9">SENS8</text>
<text x="113.7" y="56.3">SENS9</text>
<text x="121.2" y="54.1">[11]</text>
<text x="121.2" y="55.5">[11]</text>
<text x="121.2" y="56.8">[11]</text>
<text x="141.9" y="59.4">10</text>
<text x="142.5" y="54.2">6</text>
<text x="142.5" y="55.5">7</text>
<text x="142.5" y="56.8">8</text>
<text x="142.5" y="58.1">9</text>
<text x="155.7" y="55.7">U608</text>
<text x="170.9" y="59.4">30</text>
<text x="170.9" y="58.1">31</text>
<text x="170.9" y="56.8">32</text>
<text x="170.9" y="55.5">33</text>
<text x="170.9" y="54.2">34</text>
<text x="190.8" y="54.1">[11]</text>
<text x="190.8" y="55.5">[11]</text>
<text x="190.8" y="56.8">[11]</text>
<text x="190.8" y="58.1">[11]</text>
<text x="190.8" y="59.4">[11]</text>
<text x="197.7" y="54.9">DRV14</text>
<text x="197.7" y="56.3">DRV15</text>
<text x="197.7" y="57.6">DRV16</text>
<text x="197.7" y="58.9">DRV17</text>
<text x="244.4" y="56.6">SENS10</text>
<text x="245.1" y="55.4">SENS9</text>
<text x="245.1" y="54">SENS8</text>
<text x="252.6" y="56.1">[11]</text>
<text x="252.6" y="54.8">[11]</text>
<text x="262.1" y="54.8">11</text>
<text x="262.1" y="56.1">12</text>
<text x="262.1" y="57.4">13</text>
<text x="262.1" y="58.7">14</text>
<text x="24.7" y="60.3">TDN1</text>
<text x="41.3" y="60">1</text>
<text x="43.3" y="65">U605</text>
<text x="47.4" y="60">4</text>
<text x="65.7" y="60.3">LCD_MIPI_DATAN1</text>
<text x="106.1" y="61.3">VGP1_PMU</text>
<text x="112.7" y="62.1">[4]</text>
<text x="118.5" y="61">B623</text>
<text x="141.9" y="60.7">11</text>
<text x="141.9" y="62">12</text>
<text x="141.9" y="63.3">13</text>
<text x="170.9" y="63.3">27</text>
<text x="170.9" y="62">28</text>
<text x="170.9" y="60.7">29</text>
<text x="190.8" y="60.7">[11]</text>
<text x="190.8" y="62">[11]</text>
<text x="190.8" y="63.3">[11]</text>
<text x="197.7" y="60.2">DRV18</text>
<text x="197.7" y="61.5">DRV19</text>
<text x="197.7" y="62.8">DRV20</text>
<text x="197.7" y="64.1">DRV21</text>
<text x="245.7" y="60.8">DRV0</text>
<text x="245.7" y="62.1">DRV1</text>
<text x="245.7" y="63.5">DRV2</text>
<text x="245.7" y="64.7">DRV3</text>
<text x="252.6" y="60">[11]</text>
<text x="252.6" y="61.3">[11]</text>
<text x="252.6" y="62.7">[11]</text>
<text x="252.6" y="64">[11]</text>
<text x="252.6" y="65.3">[11]</text>
<text x="262.1" y="60">15</text>
<text x="262.1" y="61.3">16</text>
<text x="262.1" y="62.7">17</text>
<text x="262.1" y="64">18</text>
<text x="262.1" y="65.3">19</text>
<text x="24.7" y="68.2">TDN2</text>
<text x="24.8" y="66.8">TDP2</text>
<text x="32.1" y="66.4">[3]</text>
<text x="32.1" y="67.7">[3]</text>
<text x="41.3" y="67.9">1</text>
<text x="41.3" y="66.6">2</text>
<text x="47.4" y="67.9">4</text>
<text x="47.4" y="66.6">3</text>
<text x="58.7" y="66.3">[11]</text>
<text x="58.7" y="67.6">[11]</text>
<text x="65.7" y="66.8">LCD_MIPI_DATAP2</text>
<text x="65.7" y="68.2">LCD_MIPI_DATAN2</text>
<text x="124.9" y="70.6">C614</text>
<text x="128.9" y="70.5">T613</text>
<text x="133.3" y="70.8">C616</text>
<text x="148.9" y="70.9" transform="rotate(-90 148.9 70.9)">14</text>
<text x="150.3" y="70.9" transform="rotate(-90 150.3 70.9)">15</text>
<text x="151.5" y="70.9" transform="rotate(-90 151.5 70.9)">16</text>
<text x="152.9" y="70.9" transform="rotate(-90 152.9 70.9)">17</text>
<text x="154.2" y="70.9" transform="rotate(-90 154.2 70.9)">18</text>
<text x="155.5" y="70.9" transform="rotate(-90 155.5 70.9)">19</text>
<text x="156.8" y="70.9" transform="rotate(-90 156.8 70.9)">20</text>
<text x="158.1" y="70.9" transform="rotate(-90 158.1 70.9)">21</text>
<text x="159.4" y="70.9" transform="rotate(-90 159.4 70.9)">22</text>
<text x="160.7" y="70.9" transform="rotate(-90 160.7 70.9)">23</text>
<text x="162" y="70.9" transform="rotate(-90 162 70.9)">24</text>
<text x="163.3" y="70.9" transform="rotate(-90 163.3 70.9)">25</text>
<text x="164.6" y="70.9" transform="rotate(-90 164.6 70.9)">26</text>
<text x="208.7" y="66.6">VDDIO</text>
<text x="210" y="71.7" transform="rotate(-90 210 71.7)">[11]</text>
<text x="245.7" y="66">DRV4</text>
<text x="245.7" y="67.4">DRV5</text>
<text x="245.7" y="68.7">DRV6</text>
<text x="245.7" y="70">DRV7</text>
<text x="245.7" y="71.4">DRV8</text>
<text x="252.6" y="66.6">[11]</text>
<text x="252.6" y="67.9">[11]</text>
<text x="252.6" y="69.2">[11]</text>
<text x="252.6" y="70.5">[11]</text>
<text x="252.6" y="71.8">[11]</text>
<text x="262.1" y="66.6">20</text>
<text x="262.1" y="67.9">21</text>
<text x="262.1" y="69.2">22</text>
<text x="262.1" y="70.5">23</text>
<text x="262.1" y="71.8">24</text>
<text x="148.8" y="75.2" transform="rotate(-90 148.8 75.2)">C621</text>
<text x="190.8" y="77.7">[11]</text>
<text x="209.3" y="78" transform="rotate(-90 209.3 78)">R617</text>
<text x="245" y="73.9">DRV12</text>
<text x="245" y="75.2">DRV13</text>
<text x="245" y="76.5">DRV14</text>
<text x="245" y="77.8">DRV15</text>
<text x="245.7" y="72.6">DRV9</text>
<text x="252.6" y="73.1">[11]</text>
<text x="252.6" y="74.4">[11]</text>
<text x="252.6" y="75.7">[11]</text>
<text x="252.6" y="77">[11]</text>
<text x="262.1" y="73.1">25</text>
<text x="262.1" y="74.4">26</text>
<text x="262.1" y="75.7">27</text>
<text x="262.1" y="77">28</text>
<text x="164.4" y="80.2">C623</text>
<text x="197.6" y="78.5">DRV22</text>
<text x="214.9" y="82.9">[3]</text>
<text x="221.2" y="83.7">GPIO_CTP_RSTB</text>
<text x="245" y="79.1">DRV16</text>
<text x="245" y="80.4">DRV17</text>
<text x="245" y="81.7">DRV18</text>
<text x="245" y="83">DRV19</text>
<text x="252.6" y="78.3">[11]</text>
<text x="252.6" y="79.7">[11]</text>
<text x="252.6" y="80.9">[11]</text>
<text x="252.6" y="82.3">[11]</text>
<text x="252.6" y="83.6">[11]</text>
<text x="262.1" y="78.3">29</text>
<text x="262.1" y="79.6">30</text>
<text x="262.1" y="81">31</text>
<text x="262.1" y="82.3">32</text>
<text x="262.1" y="83.6">33</text>
<text x="190.4" y="86.8">[3,5]</text>
<text x="190.4" y="88.1">[3,5]</text>
<text x="190.8" y="84.1">[11]</text>
<text x="197.6" y="87.6">SCL1</text>
<text x="197.6" y="88.9">SDA1</text>
<text x="197.7" y="85.2">VDDIO</text>
<text x="206.1" y="89">C629</text>
<text x="211.6" y="89.8">T614</text>
<text x="245" y="84.3">DRV20</text>
<text x="245" y="85.7">DRV21</text>
<text x="245" y="87">DRV22</text>
<text x="245.8" y="89.6">OPT2</text>
<text x="252.6" y="88.8">[11]</text>
<text x="252.6" y="84.9">[11]</text>
<text x="252.6" y="86.2">[11]</text>
<text x="262.1" y="84.9">34</text>
<text x="262.1" y="86.2">35</text>
<text x="262.1" y="87.5">36</text>
<text x="262.1" y="88.8">37</text>
<text x="151.1" y="95.1">R615</text>
<text x="190.8" y="90.8">[11]</text>
<text x="190.8" y="92.1">[11]</text>
<text x="191.4" y="95.3">[3]</text>
<text x="197.7" y="91.5">OPT2</text>
<text x="197.7" y="92.8">OPT1</text>
<text x="231.2" y="90.4">VDDIO</text>
<text x="238.8" y="90.1">[11]</text>
<text x="245.8" y="92.2">OPT1</text>
<text x="252.6" y="91.4">[11]</text>
<text x="262.1" y="90.1">38</text>
<text x="262.1" y="91.4">39</text>
<text x="164.8" y="99.8">C622</text>
<text x="197.6" y="96.1">EINT_CTP</text>
<text x="267.9" y="96.4" transform="rotate(-90 267.9 96.4)">41</text>
<text x="171.4" y="102.2" transform="rotate(-90 171.4 102.2)">R616</text>
<text x="3" y="113.9">MIC1-</text>
<text x="9.5" y="112.3">[10,11]</text>
<text x="46.7" y="110">J602</text>
<text x="47.8" y="111.7">1</text>
<text x="47.8" y="113">2</text>
<text x="51.6" y="109.8" transform="rotate(-90 51.6 109.8)">42</text>
<text x="54.2" y="109.8" transform="rotate(-90 54.2 109.8)">41</text>
<text x="55.2" y="113">39</text>
<text x="55.2" y="111.7">40</text>
<text x="1.4" y="119.1">AU_SPKP</text>
<text x="2.6" y="115.2">MIC1+</text>
<text x="9.5" y="114.2">[10,11]</text>
<text x="9.5" y="118.1">[10,11]</text>
<text x="47.8" y="114.3">3</text>
<text x="47.8" y="115.6">4</text>
<text x="47.8" y="116.9">5</text>
<text x="47.8" y="118.2">6</text>
<text x="47.8" y="119.5">7</text>
<text x="55.2" y="119.5">34</text>
<text x="55.2" y="118.2">35</text>
<text x="55.2" y="116.9">36</text>
<text x="55.2" y="115.6">37</text>
<text x="55.2" y="114.3">38</text>
<text x="70.5" y="119.3">[11]</text>
<text x="70.5" y="117.9">[11]</text>
<text x="78" y="119">LCD_MIPI_DATAP0</text>
<text x="97.1" y="114.7">VIO28_PMU</text>
<text x="97.5" y="117.6">[2,4,9,10]</text>
<text x="1.2" y="121.7">AU_SPKN</text>
<text x="9.5" y="120.7">[10,11]</text>
<text x="11.4" y="125" transform="rotate(-90 11.4 125)">T601</text>
<text x="16.7" y="125" transform="rotate(-90 16.7 125)">T602</text>
<text x="27.5" y="124.3">VIBR_PMU</text>
<text x="29.1" y="125.7">AVDD+</text>
<text x="37.2" y="124.5">[11]</text>
<text x="37.2" y="125.8">[11]</text>
<text x="37.8" y="123.2">[4]</text>
<text x="47.1" y="123.4">10</text>
<text x="47.1" y="124.7">11</text>
<text x="47.8" y="120.8">8</text>
<text x="47.8" y="122.1">9</text>
<text x="55.2" y="124.7">30</text>
<text x="55.2" y="123.4">31</text>
<text x="55.2" y="122.1">32</text>
<text x="55.2" y="120.8">33</text>
<text x="70.5" y="125.8">[11]</text>
<text x="78" y="120.4">LCD_MIPI_DATAN0</text>
<text x="91" y="120.5">C607</text>
<text x="96.9" y="123" transform="rotate(-90 96.9 123)">T611</text>
<text x="18" y="128.3" transform="rotate(-90 18 128.3)">T603</text>
<text x="23.2" y="128.3" transform="rotate(-90 23.2 128.3)">T604</text>
<text x="27.5" y="128.3">LCD_LEDK</text>
<text x="27.5" y="129.6">LCD_LEDA</text>
<text x="29.5" y="127">AVDD-</text>
<text x="37.2" y="127.1">[11]</text>
<text x="37.2" y="128.4">[11]</text>
<text x="37.8" y="131">[3]</text>
<text x="47.1" y="126">12</text>
<text x="47.1" y="127.4">13</text>
<text x="47.1" y="128.7">14</text>
<text x="47.1" y="130">15</text>
<text x="47.1" y="131.3">16</text>
<text x="55.2" y="131.3">25</text>
<text x="55.2" y="130">26</text>
<text x="55.2" y="128.7">27</text>
<text x="55.2" y="127.4">28</text>
<text x="55.2" y="126">29</text>
<text x="70.5" y="131">[11]</text>
<text x="70.5" y="129.7">[11]</text>
<text x="70.5" y="127.1">[11]</text>
<text x="78" y="130.9">LCD_MIPI_DATAP2</text>
<text x="78" y="128.3">LCD_MIPI_CLKN</text>
<text x="78" y="126.8">LCD_MIPI_CLKP</text>
<text x="-.1" y="134.7">ADC2_LCD_ID</text>
<text x="12.3" y="133.6">[2]</text>
<text x="17.2" y="133">R601</text>
<text x="20.9" y="136.4">VIO18_PMU</text>
<text x="28.1" y="133.4">LCM_RST</text>
<text x="29" y="132.1">DSI_TE</text>
<text x="37.8" y="132.3">[3]</text>
<text x="47.1" y="132.6">17</text>
<text x="47.1" y="133.9">18</text>
<text x="47.1" y="135.2">19</text>
<text x="47.1" y="136.5">20</text>
<text x="55.2" y="135.2">22</text>
<text x="55.2" y="133.9">23</text>
<text x="55.2" y="132.6">24</text>
<text x="55.2" y="136.5">21</text>
<text x="70.5" y="134.9">[11]</text>
<text x="70.5" y="133.6">[11]</text>
<text x="78" y="132.2">LCD_MIPI_DATAN2</text>
<text x="78" y="136">LCD_MIPI_DATAN1</text>
<text x="78" y="134.7">LCD_MIPI_DATAP1</text>
<text x="130.8" y="133">VBAT</text>
<text x="25.6" y="138.6">[1,2,3,4]</text>
<text x="25.6" y="139.8">[5,6,8,9]</text>
<text x="28" y="141.1">[10]</text>
<text x="31.5" y="139.4">C601</text>
<text x="38.9" y="141.4" transform="rotate(-90 38.9 141.4)">T605</text>
<text x="51.6" y="140.2" transform="rotate(-90 51.6 140.2)">43</text>
<text x="54.2" y="140.2" transform="rotate(-90 54.2 140.2)">44</text>
<text x="130" y="141.5" transform="rotate(-90 130 141.5)">[4,5,7,10]</text>
<text x="131.3" y="140" transform="rotate(-90 131.3 140)">[11,12]</text>
<text x="139.4" y="140.7">L601</text>
<text x="139.4" y="144.6">R614</text>
<text x="140.6" y="149.8">C620</text>
<text x="199.3" y="147.9">VBAT</text>
<text x="205.7" y="145.8">[4,5,7,10]</text>
<text x="207.1" y="147">[11,12]</text>
<text x="234.8" y="145.9">L602</text>
<text x="250.4" y="145.9">D601</text>
<text x="282.5" y="145.9">B612</text>
<text x="288.1" y="147.3">[11]</text>
<text x="291.6" y="150">LCD_LEDA</text>
<text x="125.8" y="151.9" transform="rotate(-90 125.8 151.9)">C615</text>
<text x="172.7" y="154.5">C625</text>
<text x="207.3" y="152.2">C632</text>
<text x="269.8" y="153.6">C644</text>
<text x="275.1" y="153.9">C645</text>
<text x="109.3" y="161">LCD_AVDDN_EN</text>
<text x="109.6" y="158.2">LCD_AVDDP_EN</text>
<text x="124.1" y="157.2">[3]</text>
<text x="124.1" y="159.8">[3]</text>
<text x="131.5" y="157">R612</text>
<text x="183.6" y="157.9">[11]</text>
<text x="190.5" y="159">AVDD+</text>
<text x="115" y="166.1">SDA2</text>
<text x="115.2" y="163.4">SCL2</text>
<text x="123.1" y="162.4">[3,9]</text>
<text x="123.1" y="165">[3,9]</text>
<text x="131.5" y="164.2">R613</text>
<text x="173.3" y="165">C626</text>
<text x="208.1" y="165.5">DISP_PWM0</text>
<text x="219" y="165.1">[3]</text>
<text x="230.8" y="167.9">2</text>
<text x="230.8" y="165.3">4</text>
<text x="234.6" y="162.1" transform="rotate(-90 234.6 162.1)">6</text>
<text x="234.8" y="166.8">U609</text>
<text x="237.2" y="162.1" transform="rotate(-90 237.2 162.1)">1</text>
<text x="240.8" y="167.9">3</text>
<text x="240.8" y="165.3">5</text>
<text x="276.4" y="167.7">[11]</text>
<text x="39.4" y="173.7" transform="rotate(-90 39.4 173.7)">TP601</text>
<text x="42" y="173.7" transform="rotate(-90 42 173.7)">TP602</text>
<text x="44.6" y="173.7" transform="rotate(-90 44.6 173.7)">TP603</text>
<text x="47.3" y="173.7" transform="rotate(-90 47.3 173.7)">TP604</text>
<text x="141.4" y="172.8">C617</text>
<text x="183.6" y="168.4">[11]</text>
<text x="190.5" y="169.5">AVDD-</text>
<text x="219.9" y="170.4">R623</text>
<text x="254.3" y="172.7">R626</text>
<text x="260.8" y="172.7">R629</text>
<text x="283.4" y="168.4">LCD_LEDK</text>
<text x="38.5" y="177.4" transform="rotate(-90 38.5 177.4)">1</text>
<text x="41.8" y="177.4" transform="rotate(-90 41.8 177.4)">1</text>
<text x="44.4" y="177.4" transform="rotate(-90 44.4 177.4)">1</text>
<text x="47" y="177.4" transform="rotate(-90 47 177.4)">1</text>
<text x="170" y="175.5">C624</text>
<text x="59.7" y="183.3">[10,11]</text>
<text x="59.7" y="184.6">[10,11]</text>
<text x="68.3" y="183.8">MIC1+</text>
<text x="68.3" y="185.1">MIC1-</text>
<text x="59.7" y="186.6">[10,11]</text>
<text x="59.7" y="187.9">[10,11]</text>
<text x="68.2" y="187.6">AU_SPKP</text>
<text x="68.2" y="188.9">AU_SPKN</text>
</g>
</svg>
